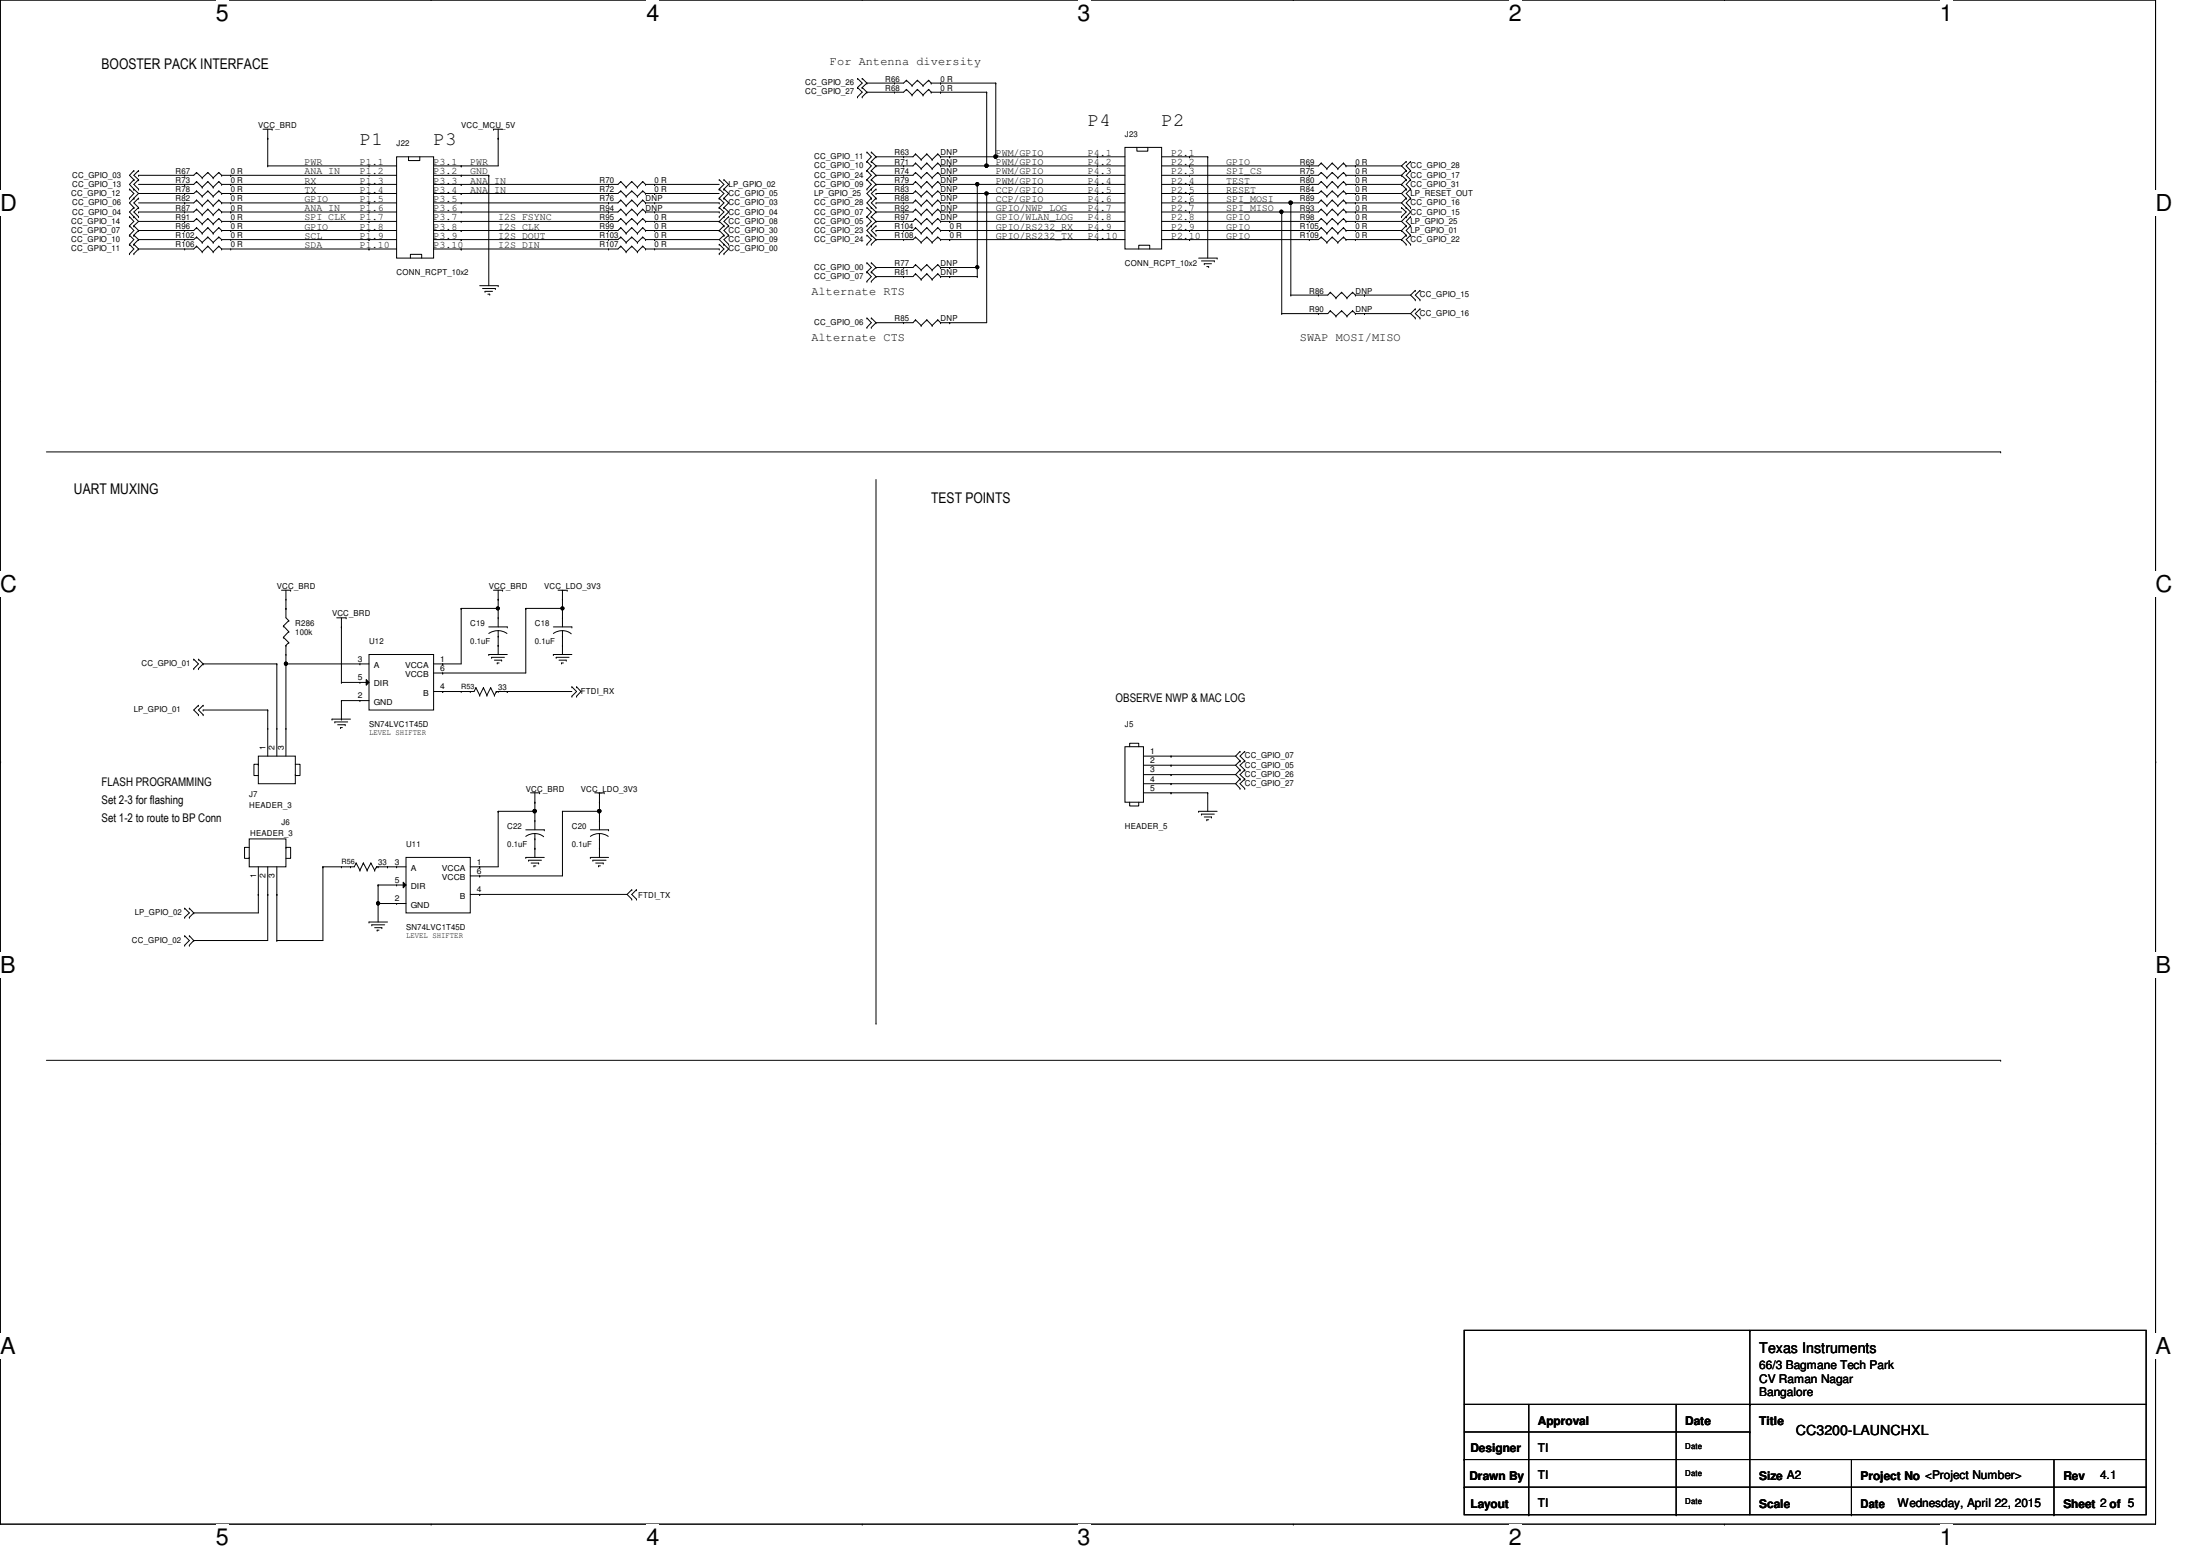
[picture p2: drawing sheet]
<svg xmlns="http://www.w3.org/2000/svg" width="297mm" height="210mm" viewBox="0 0 297 210" stroke-linecap="round" stroke-linejoin="round" font-family="sans-serif">
<path d="M0 0h291v205.7h-291z" fill="none" stroke="#000" stroke-width=".14"/>
<g fill="#fff">
<path d="M29.1 0h1.8v3.5h-1.8z"/>
<path d="M29.1 205.7h1.8v3.5h-1.8z"/>
</g>
<path d="M58.2 0h.1M58.2 205.7h.1" fill="none" stroke="#000" stroke-width=".14"/>
<g fill="#fff">
<path d="M87.3 0h1.7v3.5h-1.7z"/>
<path d="M87.3 205.7h1.7v3.5h-1.7z"/>
</g>
<path d="M116.4 0h.1M116.4 205.7h.1" fill="none" stroke="#000" stroke-width=".14"/>
<g fill="#fff">
<path d="M145.5 0h1.7v3.5h-1.7z"/>
<path d="M145.5 205.7h1.7v3.5h-1.7z"/>
</g>
<path d="M174.6 0h.1M174.6 205.7h.1" fill="none" stroke="#000" stroke-width=".14"/>
<g fill="#fff">
<path d="M203.7 0h1.7v3.5h-1.7z"/>
<path d="M203.7 205.7h1.7v3.5h-1.7z"/>
</g>
<path d="M232.8 0h.1M232.8 205.7h.1" fill="none" stroke="#000" stroke-width=".14"/>
<g fill="#fff">
<path d="M261.9 0h1.7v3.5h-1.7z"/>
<path d="M261.9 205.7h1.7v3.5h-1.7z"/>
<path d="M0 25.7h2.3v3.5h-2.3z"/>
<path d="M291 25.7h2.3v3.5h-2.3z"/>
<path d="M0 77.1h2.3v3.5h-2.3z"/>
<path d="M291 77.1h2.3v3.5h-2.3z"/>
</g>
<path d="M0 51.4h.1M291 51.4h.1" fill="none" stroke="#000" stroke-width=".14"/>
<g fill="#fff">
<path d="M0 128.6h2.1v3.4h-2.1z"/>
<path d="M291 128.6h2.1v3.4h-2.1z"/>
</g>
<path d="M0 102.9h.1M291 102.9h.1" fill="none" stroke="#000" stroke-width=".14"/>
<g fill="#fff">
<path d="M0 180h2.1v3.5h-2.1z"/>
<path d="M291 180h2.1v3.5h-2.1z"/>
</g>
<g fill="none" stroke="#000" stroke-width=".14">
<path d="M35.5 17.4h1.2M36.1 18.7h.1M36.1 17.4v5M36.7 17.4h.1M66.6 17.4h.1M66.6 17.4h1.3M67.3 18.7h.1M67.3 17.4v5h-8.8M115.8 10.6h.1M115.8 11.8h.1M115.8 13.1h.1M115.8 11.8l.6 .6-.6 .7"/>
<path d="M115.8 10.6l.6 .6-.6 .6M116.4 11.8h.1M116.4 10.6h.1M116.4 13.1h.1M116.4 10.6l.6 .6M116.4 11.8l.6 .6M117 12.4h.1M117 11.2h.1M117 11.2l-.6 .6M117 12.4l-.6 .7M120.8 11.2h.1M120.8 12.4h.1"/>
<path d="M122.4 10.8h.1M122.4 12.1h.1M122.4 12.1l-.4 .3h-5M122.4 10.8l-.4 .4h-5M122.4 10.8l.7 .8M122.4 12.1l.7 .7M123.1 11.6h.1M123.1 12.8h.1M123.9 10.8h.1M123.9 12.1h.1M123.9 10.8l-.8 .8M123.9 10.8l.7 .8"/>
<path d="M123.9 12.1l-.8 .7M123.9 12.1l.7 .7M124.6 11.6h.1M124.6 12.8h.1M125.4 10.8h.1M125.4 12.1h.1M125.4 10.8l-.8 .8M125.4 10.8l.3 .4M125.4 12.1l-.8 .7M125.4 12.1l.3 .3M125.7 11.2h.1M125.7 12.4h.1"/>
<path d="M125.7 12.4h7.5M125.7 11.2h8.7M127 12.4h.1M127 11.2h.1M133.2 12.4h.1M133.2 12.4v10M134.4 11.2h.1M134.4 11.2v10M151.9 19.9h4.9v13.7h-4.9zM153.5 19.9v.5h1.5v-.5M17.5 25.5h.1M17.5 26.8h.1"/>
<path d="M17.5 29.3h.1M17.5 30.5h.1M17.5 31.7h.1M17.5 33h.1M17.5 34.2h.1M17.5 25.5l.6 .6-.6 .7M17.5 29.3l.6 .6-.6 .6M17.5 31.7l.6 .6-.6 .7M17.5 33l.6 .6-.6 .6M17.5 30.5l.6 .6-.6 .6M18.1 23h.1M18.1 24.3h.1"/>
<path d="M18.1 25.5h.1M18.1 26.8h.1M18.1 28h.1M18.1 29.3h.1M18.1 30.5h.1M18.1 33h.1M18.1 31.7h.1M18.1 34.2h.1M18.1 23l-.6 .7 .6 .6M18.1 24.3l-.6 .6 .6 .6M18.1 25.5l.6 .6M18.1 28l-.6 .6 .6 .7"/>
<path d="M18.1 29.3l.6 .6M18.1 31.7l.6 .6M18.1 33l.6 .6M18.1 30.5l.6 .6M18.1 26.8l-.6 .6 .6 .6M18.7 23.7h.1M18.7 28.6h.1M18.7 32.3h.1M18.7 33.6h.1M18.7 31.1h.1M18.7 23h.1M18.7 24.3h.1"/>
<path d="M18.7 25.5h.1M18.7 28h.1M18.7 29.3h.1M18.7 26.8h.1M18.7 23l-.6 .7 .6 .6M18.7 24.3l-.6 .6 .6 .6M18.7 26.1l-.6 .7M18.7 28l-.6 .6 .6 .7M18.7 29.9l-.6 .6M18.7 32.3l-.6 .7M18.7 33.6l-.6 .6M18.7 31.1l-.6 .6"/>
<path d="M18.7 26.8l-.6 .6 .6 .6M24.9 24.9h.1M24.9 26.1h.1M24.9 27.4h.1M24.9 29.9h.1M24.9 23.7h.1M24.9 33.6h.1M24.9 31.1h.1M24.9 28.6h.1M24.9 32.3h.1M26.5 23.3h.1M26.5 25.8h.1"/>
<path d="M26.5 33.2h.1M26.5 30.7h.1M26.5 27h.1M26.5 29.5h.1M26.5 28.2h.1M26.5 24.5h.1M26.5 32h.1M26.5 23.3l-.3 .4h-7.5M26.5 33.2l-.3 .4h-7.5M26.5 24.5l-.3 .4h-7.5M26.5 25.8l-.3 .3h-7.5M26.5 30.7l-.3 .4h-7.5"/>
<path d="M26.5 32l-.3 .3h-7.5M26.5 28.2l-.3 .4h-7.5M26.5 29.5l-.3 .4h-7.5M26.5 27l-.3 .4h-7.5M26.5 23.3l.8 .7M26.5 25.8l.8 .7M26.5 33.2l.8 .8M26.5 30.7l.8 .8M26.5 27l.8 .8M26.5 29.5l.8 .7M26.5 28.2l.8 .8M26.5 24.5l.8 .8"/>
<path d="M26.5 32l.8 .7M27.3 24h.1M27.3 26.5h.1M27.3 34h.1M27.3 31.5h.1M27.3 27.8h.1M27.3 30.2h.1M27.3 29h.1M27.3 25.3h.1M27.3 32.7h.1M28.1 23.3h.1M28.1 25.8h.1"/>
<path d="M28.1 33.2h.1M28.1 30.7h.1M28.1 27h.1M28.1 29.5h.1M28.1 28.2h.1M28.1 24.5h.1M28.1 32h.1M28.1 23.3l-.8 .7M28.1 23.3l.7 .7M28.1 25.8l-.8 .7M28.1 25.8l.7 .7M28.1 33.2l-.8 .8"/>
<path d="M28.1 33.2l.7 .8M28.1 30.7l-.8 .8M28.1 30.7l.7 .8M28.1 27l-.8 .8M28.1 27l.7 .8M28.1 29.5l-.8 .7M28.1 29.5l.7 .7M28.1 28.2l-.8 .8M28.1 28.2l.7 .8M28.1 24.5l-.8 .8M28.1 24.5l.7 .8M28.1 32l-.8 .7"/>
<path d="M28.1 32l.7 .7M28.8 24h.1M28.8 26.5h.1M28.8 34h.1M28.8 31.5h.1M28.8 27.8h.1M28.8 30.2h.1M28.8 29h.1M28.8 25.3h.1M28.8 32.7h.1M29.5 23.3h.1M29.5 25.8h.1"/>
<path d="M29.5 33.2h.1M29.5 30.7h.1M29.5 27h.1M29.5 29.5h.1M29.5 28.2h.1M29.5 24.5h.1M29.5 32h.1M29.5 23.3l-.7 .7M29.5 23.3l.4 .4M29.5 25.8l-.7 .7M29.5 25.8l.4 .3M29.5 33.2l-.7 .8"/>
<path d="M29.5 33.2l.4 .4M29.5 30.7l-.7 .8M29.5 30.7l.4 .4M29.5 27l-.7 .8M29.5 27l.4 .4M29.5 29.5l-.7 .7M29.5 29.5l.4 .4M29.5 28.2l-.7 .8M29.5 28.2l.4 .4M29.5 24.5l-.7 .8M29.5 24.5l.4 .4M29.5 32l-.7 .7"/>
<path d="M29.5 32l.4 .3M29.9 23.7h.1M29.9 26.1h.1M29.9 33.6h.1M29.9 31.1h.1M29.9 27.4h.1M29.9 29.9h.1M29.9 28.6h.1M29.9 24.9h.1M29.9 32.3h.1M29.9 23.7h23.6M29.9 33.6h23.6"/>
<path d="M29.9 24.9h23.6M29.9 26.1h23.6M29.9 31.1h23.6M29.9 32.3h23.6M29.9 28.6h23.6M29.9 29.9h23.6M29.9 27.4h23.6M31.2 23.7h.1M31.2 24.9h.1M31.2 26.1h.1M31.2 31.1h.1M31.2 28.6h.1"/>
<path d="M31.2 33.6h.1M31.2 27.4h.1M31.2 29.9h.1M31.2 32.3h.1M36.1 22.4h.1M36.1 22.4h17.4M49.8 33.6h.1M49.8 32.3h.1M49.8 27.4h.1M49.8 29.9h.1M49.8 22.4h.1M49.8 23.7h.1"/>
<path d="M49.8 24.9h.1M49.8 26.1h.1M49.8 28.6h.1M49.8 31.1h.1M53.5 21.2h5v13.6h-5zM55.2 21.2v.5h1.5v-.5M55.4 34.8v-.5h1.5v.5M58.5 23.7h7.5M62.3 23.7h.1M62.3 22.4h.1M62.3 32.3h.1M62.3 24.9h.1"/>
<path d="M62.3 26.1h.1M62.3 33.6h.1M62.3 31.1h.1M62.3 27.4h.1M62.3 28.6h.1M62.3 29.9h.1M64.8 38.6h2.5M65.1 38.9h1.8M65.5 39.3h.1M65.5 39.3h1M65.9 39.7h.2M66 23.7h.1"/>
<path d="M66 23.7v14.9M66.1 39.7h.1M66.9 38.9h.1M67.3 38.6h.1M82.2 27.4h.1M82.2 28.6h.1M82.2 29.9h.1M82.2 33.6h.1M82.2 31.1h.1M82.2 24.9h.1M82.2 32.3h.1M82.2 26.1h.1"/>
<path d="M83.8 33.2h.1M83.8 29.5h.1M83.8 30.7h.1M83.8 27h.1M83.8 24.5h.1M83.8 32h.1M83.8 28.2h.1M83.8 25.8h.1M83.8 33.2l-.4 .4h-24.9M83.8 24.5l-.4 .4h-24.9M83.8 25.8l-.4 .3h-24.9M83.8 30.7l-.4 .4h-24.9"/>
<path d="M83.8 32l-.4 .3h-24.9M83.8 28.2l-.4 .4h-24.9M83.8 29.5l-.4 .4h-24.9M83.8 27l-.4 .4h-24.9M83.8 33.2l.7 .8M83.8 29.5l.7 .7M83.8 30.7l.7 .8M83.8 27l.7 .8M83.8 24.5l.7 .8M83.8 32l.7 .7M83.8 28.2l.7 .8M83.8 25.8l.7 .7"/>
<path d="M84.5 34h.1M84.5 30.2h.1M84.5 31.5h.1M84.5 27.8h.1M84.5 25.3h.1M84.5 32.7h.1M84.5 29h.1M84.5 26.5h.1M85.3 33.2h.1M85.3 29.5h.1M85.3 30.7h.1M85.3 27h.1"/>
<path d="M85.3 24.5h.1M85.3 32h.1M85.3 28.2h.1M85.3 25.8h.1M85.3 33.2l-.8 .8M85.3 33.2l.8 .8M85.3 29.5l-.8 .7M85.3 29.5l.8 .7M85.3 30.7l-.8 .8M85.3 30.7l.8 .8M85.3 27l-.8 .8M85.3 27l.8 .8"/>
<path d="M85.3 24.5l-.8 .8M85.3 24.5l.8 .8M85.3 32l-.8 .7M85.3 32l.8 .7M85.3 28.2l-.8 .8M85.3 28.2l.8 .8M85.3 25.8l-.8 .7M85.3 25.8l.8 .7M86.1 34h.1M86.1 30.2h.1M86.1 31.5h.1M86.1 27.8h.1"/>
<path d="M86.1 25.3h.1M86.1 32.7h.1M86.1 29h.1M86.1 26.5h.1M86.8 33.2h.1M86.8 29.5h.1M86.8 30.7h.1M86.8 27h.1M86.8 24.5h.1M86.8 32h.1M86.8 28.2h.1M86.8 25.8h.1"/>
<path d="M86.8 33.2l-.7 .8M86.8 33.2l.4 .4M86.8 29.5l-.7 .7M86.8 29.5l.4 .4M86.8 30.7l-.7 .8M86.8 30.7l.4 .4M86.8 27l-.7 .8M86.8 27l.4 .4M86.8 24.5l-.7 .8M86.8 24.5l.4 .4M86.8 32l-.7 .7M86.8 32l.4 .3"/>
<path d="M86.8 28.2l-.7 .8M86.8 28.2l.4 .4M86.8 25.8l-.7 .7M86.8 25.8l.4 .3M87.2 33.6h.1M87.2 29.9h.1M87.2 31.1h.1M87.2 27.4h.1M87.2 24.9h.1M87.2 32.3h.1M87.2 28.6h.1M87.2 26.1h.1"/>
<path d="M87.2 33.6h9.9M87.2 24.9h9.9M87.2 26.1h9.9M87.2 31.1h9.9M87.2 32.3h9.9M87.2 28.6h9.9M87.2 29.9h9.9M87.2 27.4h9.9M88.4 32.3h.1M88.4 24.9h.1M88.4 26.1h.1M88.4 33.6h.1"/>
<path d="M88.4 29.9h.1M88.4 31.1h.1M88.4 27.4h.1M88.4 28.6h.1M97.1 33.6h.1M97.1 27.4h.1M97.1 28.6h.1M97.1 31.1h.1M97.1 29.9h.1M97.1 34.2h.1M97.1 33h.1M97.1 25.5h.1"/>
<path d="M97.1 24.3h.1M97.1 26.8h.1M97.1 28h.1M97.1 29.3h.1M97.1 29.9l.6 .6M97.1 31.1l.6 .6M97.1 32.3l1.3 1.3-.7 .6M97.1 33l.6 .6-.6 .6M97.1 24.3l.6 .6-.6 .6M97.1 25.5l.6 .6-.6 .7M97.1 26.8l.6 .6-.6 .6M97.1 28l.6 .6-.6 .7"/>
<path d="M97.7 29.3h.1M97.7 30.5h.1M97.7 31.7h.1M97.7 33h.1M97.7 34.2h.1M97.7 25.5h.1M97.7 24.3h.1M97.7 26.8h.1M97.7 28h.1M97.7 28l.7 .6-1.3 1.3M97.7 30.5l-.6 .6M97.7 31.7l-.6 .6"/>
<path d="M97.7 24.3l.7 .6-.7 .6M97.7 25.5l.7 .6-.7 .7M97.7 26.8l.7 .6-.7 .6M98.4 30.5h.1M98.4 29.3h.1M98.4 31.7h.1M98.4 33h.1M98.4 29.3l-.7 .6 .7 .6M98.4 30.5l-.7 .6 .7 .6M98.4 31.7l-.7 .6 .7 .7M117 31.7h.1M117 33h.1"/>
<path d="M117 29.3h.1M117 30.5h.1M117 23h.1M117 24.3h.1M117 28h.1M117 36.7h.1M117 38h.1M117 25.5h.1M117 21.8h.1M117 20.5h.1M117 35.5h.1M117 31.7l.6 .6-.6 .7"/>
<path d="M117 29.3l.6 .6-.6 .6M117 23l.6 .7-.6 .6M117 28l.6 .6-.6 .7M117 36.7l.6 .6-.6 .7M117 24.3l.6 .6-.6 .6M117 21.8l.6 .6-.6 .6M117 20.5l.6 .7-.6 .6M117 35.5l.6 .6-.6 .6M117.6 33h.1M117.6 31.7h.1M117.6 30.5h.1M117.6 29.3h.1"/>
<path d="M117.6 24.3h.1M117.6 23h.1M117.6 28h.1M117.6 38h.1M117.6 36.7h.1M117.6 25.5h.1M117.6 26.8h.1M117.6 21.8h.1M117.6 20.5h.1M117.6 35.5h.1M117.6 31.7l.7 .6M117.6 29.3l.7 .6"/>
<path d="M117.6 23l.7 .7M117.6 28l.7 .6M117.6 36.7l.7 .6M117.6 30.5l-.6 .6 .6 .6M117.6 26.8l-.6 .6 .6 .6M117.6 24.3l.7 .6M117.6 21.8l.7 .6M117.6 20.5l.7 .7M117.6 35.5l.7 .6M118.3 32.3h.1M118.3 31.1h.1M118.3 29.9h.1"/>
<path d="M118.3 28.6h.1M118.3 26.1h.1M118.3 24.9h.1M118.3 23.7h.1M118.3 22.4h.1M118.3 21.2h.1M118.3 37.3h.1M118.3 27.4h.1M118.3 36.1h.1M118.3 25.5h.1M118.3 26.8h.1M118.3 30.5h.1"/>
<path d="M118.3 31.7h.1M118.3 28h.1M118.3 32.3l-.7 .7M118.3 29.9l-.7 .6M118.3 23.7l-.7 .6M118.3 28.6l-.7 .7M118.3 37.3l-.7 .7M118.3 24.9l-1.3 1.2 .6 .7M118.3 25.5l-.7 .6 .7 .7M118.3 30.5l-.7 .6 .7 .6M118.3 26.8l-.7 .6 .7 .6M118.3 22.4l-.7 .6"/>
<path d="M118.3 21.2l-.7 .6M118.3 36.1l-.7 .6M122 28.6h.1M122 21.2h.1M122 36.1h.1M122 23.7h.1M122 29.9h.1M122 24.9h.1M122 22.4h.1M122 37.3h.1M122 27.4h.1M122 31.1h.1"/>
<path d="M122 26.1h.1M122 32.3h.1M123.6 28.2h.1M123.6 20.8h.1M123.6 35.7h.1M123.6 23.3h.1M123.6 29.5h.1M123.6 24.5h.1M123.6 22h.1M123.6 37h.1M123.6 27h.1M123.6 30.7h.1"/>
<path d="M123.6 25.8h.1M123.6 32h.1M123.6 20.8l-.3 .4h-5M123.6 23.3l-.3 .4h-5M123.6 24.5l-.3 .4h-5M123.6 25.8l-.3 .3h-5M123.6 30.7l-.3 .4h-5M123.6 32l-.3 .3h-5M123.6 28.2l-.3 .4h-5M123.6 22l-.3 .4h-5M123.6 29.5l-.3 .4h-5M123.6 27l-.3 .4h-5"/>
<path d="M123.6 37l-.3 .3h-5M123.6 35.7l-.3 .4h-5M123.6 28.2l.8 .8M123.6 20.8l.8 .7M123.6 35.7l.8 .7M123.6 23.3l.8 .7M123.6 29.5l.8 .7M123.6 24.5l.8 .8M123.6 22l.8 .8M123.6 37l.8 .7M123.6 27l.8 .8M123.6 30.7l.8 .8"/>
<path d="M123.6 25.8l.8 .7M123.6 32l.8 .7M124.4 29h.1M124.4 21.5h.1M124.4 36.4h.1M124.4 24h.1M124.4 30.2h.1M124.4 25.3h.1M124.4 22.8h.1M124.4 37.7h.1M124.4 27.8h.1M124.4 31.5h.1"/>
<path d="M124.4 26.5h.1M124.4 32.7h.1M125.1 28.2h.1M125.1 20.8h.1M125.1 35.7h.1M125.1 23.3h.1M125.1 29.5h.1M125.1 24.5h.1M125.1 22h.1M125.1 37h.1M125.1 27h.1M125.1 30.7h.1"/>
<path d="M125.1 25.8h.1M125.1 32h.1M125.1 28.2l-.7 .8M125.1 28.2l.8 .8M125.1 20.8l-.7 .7M125.1 20.8l.8 .7M125.1 35.7l-.7 .7M125.1 35.7l.8 .7M125.1 23.3l-.7 .7M125.1 23.3l.8 .7M125.1 29.5l-.7 .7M125.1 29.5l.8 .7"/>
<path d="M125.1 24.5l-.7 .8M125.1 24.5l.8 .8M125.1 22l-.7 .8M125.1 22l.8 .8M125.1 37l-.7 .7M125.1 37l.8 .7M125.1 27l-.7 .8M125.1 27l.8 .8M125.1 30.7l-.7 .8M125.1 30.7l.8 .8M125.1 25.8l-.7 .7M125.1 25.8l.8 .7"/>
<path d="M125.1 32l-.7 .7M125.1 32l.8 .7M125.9 29h.1M125.9 21.5h.1M125.9 36.4h.1M125.9 24h.1M125.9 30.2h.1M125.9 25.3h.1M125.9 22.8h.1M125.9 37.7h.1M125.9 27.8h.1M125.9 31.5h.1"/>
<path d="M125.9 26.5h.1M125.9 32.7h.1M126.6 28.2h.1M126.6 20.8h.1M126.6 35.7h.1M126.6 23.3h.1M126.6 29.5h.1M126.6 24.5h.1M126.6 22h.1M126.6 37h.1M126.6 27h.1M126.6 30.7h.1"/>
<path d="M126.6 25.8h.1M126.6 32h.1M126.6 20.8l.4 .4M126.6 22l.4 .4M126.6 29.5l.4 .4M126.6 28.2l-.7 .8M126.6 28.2l.4 .4M126.6 20.8l-.7 .7M126.6 35.7l-.7 .7M126.6 35.7l.4 .4M126.6 23.3l-.7 .7M126.6 23.3l.4 .4"/>
<path d="M126.6 29.5l-.7 .7M126.6 24.5l-.7 .8M126.6 24.5l.4 .4M126.6 22l-.7 .8M126.6 37l-.7 .7M126.6 37l.4 .3M126.6 27l-.7 .8M126.6 27l.4 .4M126.6 30.7l-.7 .8M126.6 30.7l.4 .4M126.6 25.8l-.7 .7M126.6 25.8l.4 .3"/>
<path d="M126.6 32l-.7 .7M126.6 32l.4 .3M127 28.6h.1M127 21.2h.1M127 36.1h.1M127 23.7h.1M127 29.9h.1M127 24.9h.1M127 22.4h.1M127 37.3h.1M127 27.4h.1M127 31.1h.1"/>
<path d="M127 26.1h.1M127 32.3h.1M127 21.2h24.9M127 23.7h24.9M127 24.9h24.9M127 26.1h24.9M127 31.1h24.9M127 32.3h24.9M127 28.6h24.9M127 22.4h24.9M127 29.9h24.9M127 27.4h24.9"/>
<path d="M127 37.3h4.9M127 36.1h4.9M128.2 22.4h.1M128.2 23.7h.1M128.2 26.1h.1M128.2 27.4h.1M128.2 28.6h.1M128.2 29.9h.1M128.2 31.1h.1M128.2 32.3h.1M128.2 21.2h.1M128.2 37.3h.1"/>
<path d="M128.2 36.1h.1M128.2 24.9h.1M131.8 35.9h.3l.1 .2-.1 .1-.2 .1-.1-.1zM131.8 24.7h.3l.1 .1-.1 .2-.2 .1-.1-.1zM131.9 24.9h.1M131.9 36.1h.1M131.9 37.3h.1M131.9 24.9v12.4M133 22.2h.4v.2v.1l-.2 .1-.2-.1zM133 26h.4v.1v.2h-.2h-.2zM133.2 22.4h.1M133.2 26.1h.1"/>
<path d="M133.2 26.1v17.5h-6.2M134.3 21h.3l.1 .1-.1 .2-.2 .1-.1-.1zM134.4 21.2h.1M148.2 24.9h.1M148.2 21.2h.1M148.2 22.4h.1M148.2 23.7h.1M148.2 26.1h.1M148.2 27.4h.1M148.2 28.6h.1M148.2 29.9h.1M148.2 31.1h.1"/>
<path d="M148.2 32.3h.1M153.8 33.6v-.5h1.4v.5M156.8 21.2h6.3M160.6 21.2h.1M160.6 29.9h.1M160.6 28.6h.1M160.6 22.4h.1M160.6 26.1h.1M160.6 27.4h.1M160.6 32.3h.1M160.6 24.9h.1M160.6 31.1h.1"/>
<path d="M160.6 23.7h.1M161.8 34.8h2.5M162.2 35.2h1.8M162.6 35.6h.1M162.6 35.6h1M162.9 36h.3M163.1 21.2h.1M163.1 21.2v13.6M163.2 36h.1M164 35.2h.1M164.3 34.8h.1M172.9 28.4h.3v.2v.1l-.2 .1-.1-.1z"/>
<path d="M173.1 28.6h.1M173.1 28.6v13.7M174.1 27.2h.3l.1 .1-.1 .2-.2 .1-.1-.1zM174.3 27.4h.1M174.3 39.8h.1M174.3 27.4v12.4M176.8 23.7h.1M176.8 32.3h.1M176.8 26.1h.1M176.8 29.9h.1M176.8 27.4h.1M176.8 28.6h.1"/>
<path d="M176.8 24.9h.1M176.8 31.1h.1M176.8 22.4h.1M178 39.8h.1M178.4 32h.1M178.4 25.8h.1M178.4 29.5h.1M178.4 27h.1M178.4 28.2h.1M178.4 24.5h.1M178.4 23.3h.1M178.4 30.7h.1"/>
<path d="M178.4 22h.1M178.4 23.3l-.4 .4h-21.2M178.4 24.5l-.4 .4h-21.2M178.4 25.8l-.4 .3h-21.2M178.4 30.7l-.4 .4h-21.2M178.4 32l-.4 .3h-21.2M178.4 28.2l-.4 .4h-21.2M178.4 22l-.4 .4h-21.2M178.4 29.5l-.4 .4h-21.2M178.4 27l-.4 .4h-21.2M178.4 32l.8 .7M178.4 25.8l.8 .7"/>
<path d="M178.4 29.5l.8 .7M178.4 27l.8 .8M178.4 28.2l.8 .8M178.4 24.5l.8 .8M178.4 23.3l.8 .7M178.4 30.7l.8 .8M178.4 22l.8 .8M179.2 32.7h.1M179.2 26.5h.1M179.2 30.2h.1M179.2 27.8h.1M179.2 29h.1"/>
<path d="M179.2 25.3h.1M179.2 24h.1M179.2 31.5h.1M179.2 22.8h.1M179.6 39.5h.1M179.6 39.5l-.3 .3h-5M179.6 39.5l.8 .7M179.9 32h.1M179.9 25.8h.1M179.9 29.5h.1M179.9 27h.1M179.9 28.2h.1"/>
<path d="M179.9 24.5h.1M179.9 23.3h.1M179.9 30.7h.1M179.9 22h.1M179.9 32l-.7 .7M179.9 32l.7 .7M179.9 25.8l-.7 .7M179.9 25.8l.7 .7M179.9 29.5l-.7 .7M179.9 29.5l.7 .7M179.9 27l-.7 .8M179.9 27l.7 .8"/>
<path d="M179.9 28.2l-.7 .8M179.9 28.2l.7 .8M179.9 24.5l-.7 .8M179.9 24.5l.7 .8M179.9 23.3l-.7 .7M179.9 23.3l.7 .7M179.9 30.7l-.7 .8M179.9 30.7l.7 .8M179.9 22l-.7 .8M179.9 22l.7 .8M180.6 32.7h.1M180.6 26.5h.1"/>
<path d="M180.6 30.2h.1M180.6 27.8h.1M180.6 29h.1M180.6 25.3h.1M180.6 24h.1M180.6 31.5h.1M180.6 22.8h.1M181.1 39.5h.1M181.1 39.5l-.7 .7M181.1 39.5l.8 .7M181.4 32h.1M181.4 25.8h.1"/>
<path d="M181.4 29.5h.1M181.4 27h.1M181.4 28.2h.1M181.4 24.5h.1M181.4 23.3h.1M181.4 30.7h.1M181.4 22h.1M181.4 32l-.8 .7M181.4 32l.3 .3M181.4 25.8l-.8 .7M181.4 25.8l.3 .3M181.4 29.5l-.8 .7"/>
<path d="M181.4 29.5l.3 .4M181.4 27l-.8 .8M181.4 27l.3 .4M181.4 28.2l-.8 .8M181.4 28.2l.3 .4M181.4 24.5l-.8 .8M181.4 24.5l.3 .4M181.4 23.3l-.8 .7M181.4 23.3l.3 .4M181.4 30.7l-.8 .8M181.4 30.7l.3 .4M181.4 22l-.8 .8"/>
<path d="M181.4 22l.3 .4M181.7 32.3h.1M181.7 26.1h.1M181.7 29.9h.1M181.7 27.4h.1M181.7 28.6h.1M181.7 24.9h.1M181.7 23.7h.1M181.7 31.1h.1M181.7 22.4h.1M181.7 23.7h7.5M181.7 24.9h7.5"/>
<path d="M181.7 26.1h7.5M181.7 31.1h7.5M181.7 32.3h7.5M181.7 28.6h7.5M181.7 22.4h7.5M181.7 29.9h7.5M181.7 27.4h7.5M182.6 39.5h.1M182.6 39.5l-.7 .7M182.6 39.5l.4 .3M183 29.9h.1M183 28.6h.1"/>
<path d="M183 27.4h.1M183 26.1h.1M183 22.4h.1M183 32.3h.1M183 24.9h.1M183 23.7h.1M183 39.8h.1M183 31.1h.1M183 39.8h7.5M184.2 39.8h.1M189.2 32.3h.1M189.2 24.9h.1"/>
<path d="M189.2 23.7h.1M189.2 31.1h.1M189.2 29.3h.1M189.2 28h.1M189.2 26.1l.7 .7M189.2 27.4l1.3 1.2-.6 .7M189.2 28l.7 .6-.7 .7M189.2 23.7l.7 .6M189.2 22.4l.7 .6M189.2 32.3l.7 .7M189.2 29.9l.7 .6M189.2 31.1l.7 .6"/>
<path d="M189.2 24.9l.7 .6M189.9 25.5h.1M189.9 26.8h.1M189.9 28h.1M189.9 29.3h.1M189.9 23h.1M189.9 24.3h.1M189.9 21.8h.1M189.9 31.7h.1M189.9 33h.1M189.9 30.5h.1M189.9 25.5l-.7 .6"/>
<path d="M189.9 26.8l-.7 .6M189.9 23l-.7 .7M189.9 21.8l-.7 .6M189.9 31.7l-.7 .6M189.9 29.3l-.7 .6M189.9 30.5l-.7 .6M189.9 24.3l-.7 .6M190.5 26.8h.1M190.5 25.5h.1M190.5 28h.1M190.5 24.3h.1M190.5 23h.1"/>
<path d="M190.5 21.8h.1M190.5 33h.1M190.5 31.7h.1M190.5 30.5h.1M190.5 29.3h.1M190.5 25.5l-.6 .6 .6 .7M190.5 26.8l-.6 .6 .6 .6M190.5 23l-.6 .7 .6 .6M190.5 21.8l-.6 .6 .6 .6M190.5 31.7l-.6 .6 .6 .7M190.5 29.3l-.6 .6 .6 .6M190.5 30.5l-.6 .6 .6 .6"/>
<path d="M190.5 24.3l-.6 .6 .6 .6M190.5 39.8l.6 .7M191.1 39.2h.1M191.1 39.2l-.6 .6M191.7 39.2h.1M191.7 39.2l-.6 .6 .6 .7M117 42.9h.1M117 44.2h.1M117 42.9l.6 .7-.6 .6M117.6 44.2h.1M117.6 42.9h.1M117.6 42.9l.7 .7"/>
<path d="M118.3 43.6h.1M118.3 43.6l-.7 .6M122 43.6h.1M123.6 43.2h.1M123.6 43.2l-.3 .4h-5M123.6 43.2l.8 .7M124.4 43.9h.1M125.1 43.2h.1M125.1 43.2l-.7 .7M125.1 43.2l.8 .7M125.9 43.9h.1M126.6 43.2h.1"/>
<path d="M126.6 43.2l-.7 .7M126.6 43.2l.4 .4M127 43.6h.1M128.2 43.6h.1M173.1 42.3h.1M178 42.3h.1M179.6 42h.1M179.6 42l-.3 .3h-6.2M179.6 42l.8 .7M180.4 40.2h.1M180.4 42.7h.1M181.1 42h.1"/>
<path d="M181.1 42l-.7 .7M181.1 42l.8 .7M181.9 40.2h.1M181.9 42.7h.1M182.6 42h.1M182.6 42l-.7 .7M182.6 42l.4 .3M183 42.3h.1M183 42.3h7.5M184.2 42.3h.1M190.5 42.3l.6 .6M191.1 40.5h.1"/>
<path d="M191.1 41.7h.1M191.1 42.9h.1M191.1 41.7l-.6 .6M191.7 40.5h.1M191.7 42.9h.1M191.7 41.7h.1M191.7 41.7l-.6 .6 .6 .6M6.3 61h263.8M38 79.7h1.2M38.6 79.7v3.7l.4 .4M39.2 79.7h.1M66.6 79.7h1.3"/>
<path d="M67.3 79.7v4.9M67.9 79.7h.1M75.3 79.7h1.3M75.9 79.7v4.9M76.6 79.7h.1M118.3 64.7v73.4M270.1 61h.1M26.2 89h.1M26.2 90.3h.1M26.2 89l.6 .6-.6 .7M26.8 95.2h.1M26.8 96.5h.1"/>
<path d="M26.8 90.3h.1M26.8 89h.1M26.8 95.2l-.6 .6 .6 .7M26.8 89l.6 .6M27.4 95.8h.1M27.4 89.6h.1M27.4 95.2h.1M27.4 96.5h.1M27.4 95.8h8.7M27.4 89.6h10M27.4 95.2l-.6 .6 .6 .7M27.4 89.6l-.6 .7"/>
<path d="M36.1 95.8h.1M36.1 98.3h.1M36.1 95.8v6.3M37.4 89.6h.1M37.4 98.3h.1M37.4 89.6v12.5M38.3 84.5h.1M38.3 86h.1M38.3 84.5l.7 .8M38.3 86l.7 .7M38.5 89.4h.2l.1 .2-.1 .2h-.1h-.1zM38.6 89.6h.1"/>
<path d="M38.6 82.1h.1M38.6 80.9h.1M38.6 98.3h.1M38.6 87.1h.1M38.6 88.3h.1M38.6 89.6h11.2M38.6 87.1v15M39 83.8h.1M39 85.3h.1M39 86.7h.1M39 83.8l-.7 .7M39 85.3l-.7 .7"/>
<path d="M39 86.7l-.4 .4M44.8 97.1h.1M44.8 97.1h2.5M45.2 97.5h.1M45.2 97.5h1.7M45.5 83.4h1.2M45.6 97.8h1M46 98.2h.1M46 98.2h.2M46.1 97.1h.1M46.1 94.6h.1M46.1 92.1h.1"/>
<path d="M46.1 84.6h.1M46.1 83.4v8.7M46.1 94.6v2.5M46.1 94.6h3.7M46.1 92.1h3.7M46.6 97.8h.1M46.7 83.4h.1M48.6 94.6h.1M48.6 89.6h.1M48.6 92.1h.1M49.4 91.7l.4 .4-.4 .4zM49.8 88.3h8.7v7.5h-8.7z"/>
<path d="M59.8 89.6h.1M59.8 90.8h.1M59.8 93.3h.1M62.3 82.1h.1M62.3 93.3h.1M62.3 82.1h5M62.3 82.1v7.5h-3.8M63.5 93.3h.1M64.3 92.8h.1M64.3 92.8l-.3 .5h-5.5M64.3 92.8l.5 1.1M64.8 93.9h.1"/>
<path d="M65.3 92.8h.1M65.3 92.8l.4 1.1M65.3 92.8l-.5 1.1M65.7 93.9h.1M66 88.3h.1M66 88.3h2.5M66 84.6h2.5M66.2 92.8h.1M66.2 92.8l-.5 1.1M66.2 92.8l.6 1.1M66.4 88.7h.1M66.4 88.7h1.7"/>
<path d="M66.8 93.9h.1M66.8 89.1h.9M67 93.3h.1M67 93.3h10.2M67 93.3l-.2 .6M67.1 82h.3v.1v.2h-.2h-.1zM67.1 89.5h.1M67.1 89.5h.3M67.3 80.9h.1M67.3 82.1h.1M67.3 87.1h.1M67.3 93.3h.1"/>
<path d="M67.3 85.9h.1M67.3 85.1l.6 .1 .5 .3M67.3 85.1l-.7 .1-.6 .3M67.3 83.4h.1M67.3 85.1v3.2M67.7 89.1h.1M68.5 93.3h.1M68.5 84.6h.1M71 82.1h.1M71 82.1h4.9M71 82.1v8.7h-12.5M74.7 88.3h.1"/>
<path d="M74.7 88.3h2.5M74.7 84.6h2.5M75.1 88.7h.1M75.1 88.7h1.7M75.5 89.1h1M75.8 82h.3l.1 .1-.1 .2h-.2h-.1zM75.8 89.5h.1M75.8 89.5h.3M75.9 87.1h.1M75.9 80.9h.1M75.9 82.1h.1M75.9 85.9h.1"/>
<path d="M75.9 85.1a1.77 1.77 0 0 1 1.2 .5M75.9 85.1l-.6 .1-.6 .3M75.9 83.4h.1M75.9 85.1v3.2M76.5 89.1h.1M77.2 94h.1M77.2 92.7h.1M77.2 84.6h.1M77.2 92.7l.6 .6-.6 .7M77.8 94h.1M77.8 92.7h.1M77.8 92.7l.6 .6-.6 .7"/>
<path d="M33.7 113.2h4.9v3.8h-4.9zM33.7 114.4h-.7v1.5h.7v-.2M34.9 102.1h5v3.7h-5zM34.9 103.3v-.1h-.6v1.5h.6M34.9 117v6.2h-8.7M36.1 117v10h-9.9M37.4 117v10M38.6 114.5v-.1h.6v1.5h-.6M39.9 103.2h.6v1.5h-.6v-.1M43.6 117h.1M43.6 117v10h-6.2M46.1 117h.1"/>
<path d="M47.3 117h.1M48.1 116.5h.1M48.1 116.5l-.3 .5h-4.2M48.1 116.5l.5 1M48.6 117.5h.1M49.1 116.5h.1M49.1 116.5l.5 1M49.1 116.5l-.5 1M49.6 117.5h.1M50.1 116.5h.1M50.1 116.5l-.5 1M50.1 116.5l.5 1"/>
<path d="M50.6 117.5h.1M50.8 117h.1M50.8 117h4M50.8 117l-.2 .5M51.1 119.5h.1M51.1 117h.1M51.1 119.5v5M51.1 119.5h3.7M52.3 117h.1M53.5 117h.1M53.5 119.5h.1M54.4 119.1l.4 .4-.4 .3z"/>
<path d="M54.8 115.7h8.7v7.5h-8.7zM64.8 117h.1M64.8 118.2h.1M67.3 109.5h.1M67.3 109.5v7.5h-3.8M67.3 109.5h4.9M71 115.7h.1M71 115.7h2.5M71 112h2.5M71.4 116.1h.1M71.4 116.1h1.7M71.6 107h1.3"/>
<path d="M71.7 116.5h1M72 109.3h.3l.1 .2-.1 .1-.1 .1-.2-.1zM72.1 116.9h.1M72.1 116.9h.2M72.2 108.3h.1M72.2 109.5h.1M72.2 114.5h.1M72.2 113.2h.1M72.2 112.5a1.77 1.77 0 0 1 1.2 .4M72.2 112.5l-.6 .1-.6 .3M72.2 110.8h.1M72.2 107v5"/>
<path d="M72.2 112.5v3.2M72.7 116.5h.1M72.9 107h.1M73.5 112h.1M75.9 109.5h.1M75.9 109.5v8.7h-12.4M75.9 109.5h5M79.7 115.7h.1M79.7 115.7h2.5M79.7 112h2.5M80 116.1h.1M80 116.1h1.8"/>
<path d="M80.3 107h1.3M80.4 116.5h1M80.7 109.3h.4v.2v.1l-.2 .1-.2-.1zM80.8 116.9h.1M80.8 116.9h.3M80.9 114.5h.1M80.9 108.3h.1M80.9 109.5h.1M80.9 113.2h.1M80.9 112.5l.7 .1 .5 .3M80.9 112.5l-.6 .1-.6 .3M80.9 110.8h.1"/>
<path d="M80.9 107v5M80.9 112.5v3.2M81.4 116.5h.1M81.6 107h.1M82.2 112h.1M151.9 100.8h2.5v7.5h-2.5zM152.5 100.8v-.5h1.3v.5M152.5 108.3v.5h1.3v-.5M154.4 102.1h12.4M154.4 103.3h12.4M154.4 104.6h12.4M154.4 105.8h12.4"/>
<path d="M154.4 107h8.7M158.1 102.1h.1M158.1 103.3h.1M158.1 104.6h.1M158.1 105.8h.1M158.1 107h.1M161.8 109.5h.1M161.8 109.5h2.5M162.2 109.9h.1M162.2 109.9h1.8M162.6 110.3h1M162.9 110.7h.1"/>
<path d="M162.9 110.7h.3M163.1 107h.1M163.1 107v2.5M163.6 110.3h.1M166.8 102.1l.6 .6M166.8 103.3l.6 .6M166.8 104.6l.6 .6M166.8 105.8l.6 .6M167.4 101.4h.1M167.4 102.7h.1M167.4 103.9h.1M167.4 105.2h.1"/>
<path d="M167.4 106.4h.1M167.4 101.4l-.6 .7M167.4 102.7l-.6 .6M167.4 103.9l-.6 .7M167.4 105.2l-.6 .6M168.1 102.7h.1M168.1 101.4h.1M168.1 103.9h.1M168.1 105.2h.1M168.1 106.4h.1M168.1 101.4l-.7 .7 .7 .6M168.1 102.7l-.7 .6 .7 .6"/>
<path d="M168.1 103.9l-.7 .7 .7 .6M168.1 105.2l-.7 .6 .7 .6M24.9 126.3h.1M24.9 127.6h.1M24.9 122.6h.1M24.9 123.8h.1M24.9 126.3l.7 .7-.7 .6M24.9 122.6l.7 .6-.7 .6M25.6 127.6h.1M25.6 126.3h.1M25.6 123.8h.1M25.6 122.6h.1"/>
<path d="M25.6 126.3l.6 .7M25.6 122.6l.6 .6M26.2 123.2h.1M26.2 127h.1M26.2 127l-.6 .6M26.2 123.2l-.6 .6M34.9 120.7h.1M36.1 120.7h.1M37.4 120.7h.1M37.4 127h.1M49.8 124.5h.1M49.8 124.5h2.5"/>
<path d="M50.2 124.8h.1M50.2 124.8h1.7M50.6 125.2h1M50.9 121.8h.3l.1 .1-.1 .2-.1 .1-.2-.1zM50.9 125.6h.1M50.9 125.6h.3M51.1 122h.1M51.1 122h3.7M51.6 125.2h.1M53.5 122h.1M63.5 120.7h21.2M64.8 120.7h.1"/>
<path d="M84.7 120.7l.6 .7M85.3 120.1h.1M85.3 121.4h.1M85.3 120.1l-.6 .6M85.9 121.4h.1M85.9 120.1h.1M85.9 120.1l-.6 .6 .6 .7M118.3 138.1h.1M0 154.3h.1M6.3 143.1h263.8M270.1 143.1h.1M291 154.3h.1"/>
<path d="M197.7 179.6h92.1v24.9h-92.1zM236.3 179.6h.1M236.3 179.6v24.9M197.7 197h.1M197.7 197h92.1M197.7 189.6h92.1M197.7 193.3h38.6M206.4 189.6v14.9M226.3 189.6v14.9M236.3 189.6h.1M236.3 193.3h.1M250 197v7.5"/>
<path d="M277.3 197v3.6M197.7 200.7h.1M197.7 200.7h92.1M206.4 204.5h.1M226.3 204.5h.1M250 204.5h.1M277.3 204.5h.1M277.3 200.6h.1M277.3 200.7v3.8"/>
</g>
<g fill="#000">
<path d="M49.4 91.7l.4 .4-.4 .4zM54.4 119.1l.4 .4-.4 .3z"/>
<path d="M131.8 35.9h.3l.1 .2-.1 .1-.2 .1-.1-.1z" fill-rule="evenodd"/>
<path d="M131.8 24.7h.3l.1 .1-.1 .2-.2 .1-.1-.1z" fill-rule="evenodd"/>
<path d="M131.8 35.9h.3l.1 .2-.1 .1-.2 .1-.1-.1z" fill-rule="evenodd"/>
<path d="M131.8 24.7h.3l.1 .1-.1 .2-.2 .1-.1-.1z" fill-rule="evenodd"/>
<path d="M133 22.2h.4v.2v.1l-.2 .1-.2-.1z" fill-rule="evenodd"/>
<path d="M133 26h.4v.1v.2h-.2h-.2z" fill-rule="evenodd"/>
<path d="M133 22.2h.4v.2v.1l-.2 .1-.2-.1z" fill-rule="evenodd"/>
<path d="M133 26h.4v.1v.2h-.2h-.2z" fill-rule="evenodd"/>
<path d="M134.3 21h.3l.1 .1-.1 .2-.2 .1-.1-.1z" fill-rule="evenodd"/>
<path d="M134.3 21h.3l.1 .1-.1 .2-.2 .1-.1-.1z" fill-rule="evenodd"/>
<path d="M172.9 28.4h.3v.2v.1l-.2 .1-.1-.1z" fill-rule="evenodd"/>
<path d="M172.9 28.4h.3v.2v.1l-.2 .1-.1-.1z" fill-rule="evenodd"/>
<path d="M174.1 27.2h.3l.1 .1-.1 .2-.2 .1-.1-.1z" fill-rule="evenodd"/>
<path d="M174.1 27.2h.3l.1 .1-.1 .2-.2 .1-.1-.1z" fill-rule="evenodd"/>
<path d="M38.5 89.4h.2l.1 .2-.1 .2h-.1h-.1z" fill-rule="evenodd"/>
<path d="M38.5 89.4h.2l.1 .2-.1 .2h-.1h-.1z" fill-rule="evenodd"/>
<path d="M67.1 82h.3v.1v.2h-.2h-.1z" fill-rule="evenodd"/>
<path d="M67.1 82h.3v.1v.2h-.2h-.1z" fill-rule="evenodd"/>
<path d="M75.8 82h.3l.1 .1-.1 .2h-.2h-.1z" fill-rule="evenodd"/>
<path d="M75.8 82h.3l.1 .1-.1 .2h-.2h-.1z" fill-rule="evenodd"/>
<path d="M72 109.3h.3l.1 .2-.1 .1-.1 .1-.2-.1z" fill-rule="evenodd"/>
<path d="M72 109.3h.3l.1 .2-.1 .1-.1 .1-.2-.1z" fill-rule="evenodd"/>
<path d="M80.7 109.3h.4v.2v.1l-.2 .1-.2-.1z" fill-rule="evenodd"/>
<path d="M80.7 109.3h.4v.2v.1l-.2 .1-.2-.1z" fill-rule="evenodd"/>
<path d="M50.9 121.8h.3l.1 .1-.1 .2-.1 .1-.2-.1z" fill-rule="evenodd"/>
<path d="M50.9 121.8h.3l.1 .1-.1 .2-.1 .1-.2-.1z" fill-rule="evenodd"/>
</g>
<g font-size="3.1">
<text x="29.1" y="2.8">5</text>
<text x="87.3" y="2.8">4</text>
<text x="145.5" y="2.8">3</text>
<text x="203.7" y="2.8">2</text>
<text x="261.9" y="2.8">1</text>
<text x="0" y="28.5">D</text>
<text x="291" y="28.5">D</text>
<text x="0" y="79.9">C</text>
<text x="291" y="79.9">C</text>
<text x="0" y="131.4">B</text>
<text x="291" y="131.4">B</text>
<text x="0" y="182.8">A</text>
<text x="291" y="182.8">A</text>
<text x="29.1" y="208.5">5</text>
<text x="87.3" y="208.5">4</text>
<text x="145.5" y="208.5">3</text>
<text x="203.7" y="208.5">2</text>
<text x="261.9" y="208.5">1</text>
</g>
<g font-size="2.6">
<text x="146.9" y="17">P4</text>
<text x="156.8" y="17">P2</text>
<text x="48.6" y="19.5">P1</text>
<text x="58.5" y="19.5">P3</text>
</g>
<g font-size="2">
<text x="13.7" y="9.4">BOOSTER PACK INTERFACE</text>
<text x="10" y="66.6">UART MUXING</text>
<text x="125.7" y="67.9">TEST POINTS</text>
<text x="237.5" y="182.7">Texas Instruments</text>
</g>
<text font-size="1.9" x="242.5" y="193.7">CC3200-LAUNCHXL</text>
<g font-size="1.6">
<text x="112.1" y="8.7">For Antenna diversity</text>
<text x="109.6" y="39.8">Alternate RTS</text>
<text x="109.6" y="46.1">Alternate CTS</text>
<text x="175.5" y="46.1">SWAP MOSI/MISO</text>
<text x="150.6" y="94.8">OBSERVE NWP &amp; MAC LOG</text>
<text x="13.7" y="106">FLASH PROGRAMMING</text>
<text x="13.7" y="108.5">Set 2-3 for flashing</text>
<text x="13.7" y="111">Set 1-2 to route to BP Conn</text>
<text x="237.5" y="184.8">66/3 Bagmane Tech Park</text>
<text x="237.5" y="186.6">CV Raman Nagar</text>
<text x="237.5" y="188.4">Bangalore</text>
<text x="198.5" y="196">Designer</text>
<text x="207.6" y="196">TI</text>
<text x="207.6" y="192.3">Approval</text>
<text x="227.5" y="192.3">Date</text>
<text x="237.5" y="192.3">Title</text>
<text x="198.4" y="199.8">Drawn By</text>
<text x="198.5" y="203.5">Layout</text>
<text x="207.6" y="199.7">TI</text>
<text x="207.6" y="203.5">TI</text>
<text x="237.5" y="199.8">Size A2</text>
<text x="237.5" y="203.5">Scale</text>
<text x="251.2" y="203.5">Date</text>
<text x="251.2" y="199.8">Project No &lt;Project Number&gt;</text>
<text x="256.2" y="203.5">Wednesday, April 22, 2015</text>
<text x="278.6" y="199.8">Rev</text>
<text x="278.6" y="203.5">Sheet 2 of 5</text>
<text x="283.5" y="199.7">4.1</text>
</g>
<g font-size="1.4">
<text x="41.1" y="23.5">ANA IN</text>
<text x="41.1" y="22.3">PWR</text>
<text x="48.6" y="22.3">P1.1</text>
<text x="48.6" y="23.5">P1.2</text>
<text x="58.5" y="22.3">P3.1</text>
<text x="58.5" y="23.5">P3.2</text>
<text x="63.5" y="23.5">GND</text>
<text x="63.5" y="22.3">PWR</text>
<text x="134.4" y="21">PWM/GPIO</text>
<text x="134.4" y="22.3">PWM/GPIO</text>
<text x="134.4" y="23.5">PWM/GPIO</text>
<text x="146.9" y="21">P4.1</text>
<text x="146.9" y="22.3">P4.2</text>
<text x="146.9" y="23.5">P4.3</text>
<text x="158.1" y="21">P2.1</text>
<text x="158.1" y="22.3">P2.2</text>
<text x="158.1" y="23.5">P2.3</text>
<text x="165.6" y="22.3">GPIO</text>
<text x="165.6" y="23.5">SPI_CS</text>
<text x="41.1" y="29.8">SPI CLK</text>
<text x="41.1" y="28.5">ANA IN</text>
<text x="41.1" y="27.3">GPIO</text>
<text x="41.1" y="24.8">RX</text>
<text x="41.1" y="26">TX</text>
<text x="48.6" y="24.8">P1.3</text>
<text x="48.6" y="26">P1.4</text>
<text x="48.6" y="27.3">P1.5</text>
<text x="48.6" y="28.5">P1.6</text>
<text x="48.6" y="29.8">P1.7</text>
<text x="58.5" y="24.8">P3.3</text>
<text x="58.5" y="26">P3.4</text>
<text x="58.5" y="27.3">P3.5</text>
<text x="58.5" y="28.5">P3.6</text>
<text x="58.5" y="29.8">P3.7</text>
<text x="63.5" y="24.8">ANA IN</text>
<text x="63.5" y="26">ANA IN</text>
<text x="67.3" y="29.8">I2S FSYNC</text>
<text x="134.4" y="24.8">PWM/GPIO</text>
<text x="134.4" y="26">CCP/GPIO</text>
<text x="134.4" y="27.3">CCP/GPIO</text>
<text x="134.4" y="28.5">GPIO/NWP_LOG</text>
<text x="134.4" y="29.8">GPIO/WLAN_LOG</text>
<text x="146.9" y="24.8">P4.4</text>
<text x="146.9" y="26">P4.5</text>
<text x="146.9" y="27.3">P4.6</text>
<text x="146.9" y="28.5">P4.7</text>
<text x="146.9" y="29.8">P4.8</text>
<text x="158.1" y="24.8">P2.4</text>
<text x="158.1" y="26">P2.5</text>
<text x="158.1" y="27.3">P2.6</text>
<text x="158.1" y="28.5">P2.7</text>
<text x="158.1" y="29.8">P2.8</text>
<text x="165.6" y="26">RESET</text>
<text x="165.6" y="24.8">TEST</text>
<text x="165.6" y="27.3">SPI_MOSI</text>
<text x="165.6" y="28.5">SPI_MISO</text>
<text x="165.6" y="29.8">GPIO</text>
<text x="41.1" y="32.3">SCL</text>
<text x="41.1" y="33.5">SDA</text>
<text x="41.1" y="31">GPIO</text>
<text x="48.6" y="31">P1.8</text>
<text x="48.6" y="32.3">P1.9</text>
<text x="48.6" y="33.5">P1.10</text>
<text x="58.5" y="31">P3.8</text>
<text x="58.5" y="32.3">P3.9</text>
<text x="58.5" y="33.5">P3.10</text>
<text x="67.3" y="31">I2S CLK</text>
<text x="67.3" y="32.3">I2S DOUT</text>
<text x="67.3" y="33.5">I2S DIN</text>
<text x="134.4" y="32.3">GPIO/RS232_TX</text>
<text x="134.4" y="31">GPIO/RS232_RX</text>
<text x="146.9" y="31">P4.9</text>
<text x="146.9" y="32.3">P4.10</text>
<text x="158.1" y="31">P2.9</text>
<text x="158.1" y="32.3">P2.10</text>
<text x="165.6" y="31">GPIO</text>
<text x="165.6" y="32.3">GPIO</text>
</g>
<g font-size="1.1">
<text x="108.7" y="11.5">CC_GPIO_26</text>
<text x="119.5" y="11">R66</text>
<text x="127" y="11">0 R</text>
<text x="34.9" y="17.2">VCC_BRD</text>
<text x="62.3" y="17.2">VCC_MCU_5V</text>
<text x="108.7" y="12.7">CC_GPIO_27</text>
<text x="119.5" y="12.3">R68</text>
<text x="127" y="12.3">0 R</text>
<text x="9.7" y="24">CC_GPIO_03</text>
<text x="23.7" y="23.5">R67</text>
<text x="31.2" y="23.5">0 R</text>
<text x="53.5" y="19.7">J22</text>
<text x="109.9" y="24">CC_GPIO_24</text>
<text x="109.9" y="22.7">CC_GPIO_10</text>
<text x="109.9" y="21.5">CC_GPIO_11</text>
<text x="120.8" y="21">R63</text>
<text x="120.8" y="23.5">R74</text>
<text x="120.8" y="22.2">R71</text>
<text x="127" y="21">DNP</text>
<text x="127" y="23.5">DNP</text>
<text x="127" y="22.2">DNP</text>
<text x="151.9" y="18.5">J23</text>
<text x="175.5" y="23.5">R75</text>
<text x="175.5" y="22.2">R69</text>
<text x="183" y="23.5">0 R</text>
<text x="183" y="22.2">0 R</text>
<text x="190.5" y="24">CC_GPIO_17</text>
<text x="190.5" y="22.7">CC_GPIO_28</text>
<text x="9.6" y="26.5">CC_GPIO_12</text>
<text x="9.7" y="25.2">CC_GPIO_13</text>
<text x="9.7" y="29">CC_GPIO_04</text>
<text x="9.7" y="27.7">CC_GPIO_06</text>
<text x="23.7" y="26">R78</text>
<text x="23.7" y="27.2">R82</text>
<text x="23.7" y="29.7">R91</text>
<text x="23.7" y="28.4">R87</text>
<text x="23.7" y="24.7">R73</text>
<text x="31.2" y="26">0 R</text>
<text x="31.2" y="27.2">0 R</text>
<text x="31.2" y="29.7">0 R</text>
<text x="31.2" y="28.4">0 R</text>
<text x="31.2" y="24.7">0 R</text>
<text x="80.9" y="29.7">R95</text>
<text x="80.9" y="27.2">R76</text>
<text x="80.9" y="24.7">R70</text>
<text x="80.9" y="28.4">R94</text>
<text x="80.9" y="26">R72</text>
<text x="87.2" y="27.2">DNP</text>
<text x="87.2" y="28.4">DNP</text>
<text x="88.4" y="29.7">0 R</text>
<text x="88.4" y="24.7">0 R</text>
<text x="88.4" y="26">0 R</text>
<text x="98.4" y="25.2">LP_GPIO_02</text>
<text x="98.4" y="26.5">CC_GPIO_05</text>
<text x="98.4" y="27.7">CC_GPIO_03</text>
<text x="98.4" y="29">CC_GPIO_04</text>
<text x="109.9" y="29">CC_GPIO_07</text>
<text x="109.9" y="26.5">LP_GPIO_25</text>
<text x="109.9" y="27.7">CC_GPIO_28</text>
<text x="109.9" y="25.2">CC_GPIO_09</text>
<text x="120.8" y="28.4">R92</text>
<text x="120.8" y="29.7">R97</text>
<text x="120.8" y="24.7">R79</text>
<text x="120.8" y="27.2">R88</text>
<text x="120.8" y="26">R83</text>
<text x="127" y="28.4">DNP</text>
<text x="127" y="29.7">DNP</text>
<text x="127" y="24.7">DNP</text>
<text x="127" y="27.2">DNP</text>
<text x="127" y="26">DNP</text>
<text x="175.5" y="26">R84</text>
<text x="175.5" y="29.7">R98</text>
<text x="175.5" y="27.2">R89</text>
<text x="175.5" y="28.4">R93</text>
<text x="175.5" y="24.7">R80</text>
<text x="183" y="26">0 R</text>
<text x="183" y="29.7">0 R</text>
<text x="183" y="27.2">0 R</text>
<text x="183" y="28.4">0 R</text>
<text x="183" y="24.7">0 R</text>
<text x="190.5" y="26.5">LP_RESET_OUT</text>
<text x="190.5" y="27.7">CC_GPIO_16</text>
<text x="190.5" y="29">CC_GPIO_15</text>
<text x="190.5" y="25.2">CC_GPIO_31</text>
<text x="9.6" y="30.2">CC_GPIO_14</text>
<text x="9.6" y="32.7">CC_GPIO_10</text>
<text x="9.6" y="33.9">CC_GPIO_11</text>
<text x="9.6" y="31.4">CC_GPIO_07</text>
<text x="23.7" y="33.4">R106</text>
<text x="23.7" y="30.9">R96</text>
<text x="23.7" y="32.2">R102</text>
<text x="31.2" y="30.9">0 R</text>
<text x="31.2" y="33.4">0 R</text>
<text x="31.2" y="32.2">0 R</text>
<text x="80.9" y="33.4">R107</text>
<text x="80.9" y="30.9">R99</text>
<text x="80.9" y="32.2">R103</text>
<text x="88.4" y="33.4">0 R</text>
<text x="88.4" y="32.2">0 R</text>
<text x="88.4" y="30.9">0 R</text>
<text x="98.4" y="30.2">CC_GPIO_08</text>
<text x="98.4" y="31.4">CC_GPIO_30</text>
<text x="98.4" y="32.7">CC_GPIO_09</text>
<text x="98.4" y="33.9">CC_GPIO_00</text>
<text x="109.9" y="32.7">CC_GPIO_24</text>
<text x="109.9" y="30.2">CC_GPIO_05</text>
<text x="109.9" y="31.4">CC_GPIO_23</text>
<text x="120.8" y="35.9">R77</text>
<text x="120.8" y="30.9">R104</text>
<text x="120.8" y="32.2">R108</text>
<text x="127" y="35.9">DNP</text>
<text x="128.2" y="30.9">0 R</text>
<text x="128.2" y="32.2">0 R</text>
<text x="151.9" y="35.9">CONN_RCPT_10x2</text>
<text x="175.5" y="32.2">R109</text>
<text x="175.5" y="30.9">R105</text>
<text x="183" y="32.2">0 R</text>
<text x="183" y="30.9">0 R</text>
<text x="190.5" y="32.7">CC_GPIO_22</text>
<text x="190.5" y="30.2">LP_GPIO_25</text>
<text x="190.5" y="31.4">LP_GPIO_01</text>
<text x="53.5" y="37.2">CONN_RCPT_10x2</text>
<text x="109.9" y="37.6">CC_GPIO_07</text>
<text x="109.9" y="36.4">CC_GPIO_00</text>
<text x="120.8" y="37.2">R81</text>
<text x="127" y="37.2">DNP</text>
<text x="176.8" y="39.6">R86</text>
<text x="183" y="39.6">DNP</text>
<text x="191.7" y="40.1">CC_GPIO_15</text>
<text x="109.9" y="43.9">CC_GPIO_06</text>
<text x="120.8" y="43.4">R85</text>
<text x="127" y="43.4">DNP</text>
<text x="176.8" y="42.1">R90</text>
<text x="183" y="42.1">DNP</text>
<text x="191.7" y="42.6">CC_GPIO_16</text>
<text x="37.4" y="79.5">VCC_BRD</text>
<text x="44.8" y="83.2">VCC_BRD</text>
<text x="66" y="79.5">VCC_BRD</text>
<text x="73.5" y="79.5">VCC_LDO_3V3</text>
<text x="19.1" y="89.9">CC_GPIO_01</text>
<text x="39.9" y="84.5">R286</text>
<text x="39.9" y="85.7">100k</text>
<text x="48.3" y="89.3">3</text>
<text x="49.8" y="87">U12</text>
<text x="59.4" y="89.3">1</text>
<text x="63.5" y="84.5">C19</text>
<text x="63.5" y="87">0.1uF</text>
<text x="72.2" y="84.5">C18</text>
<text x="72.2" y="87">0.1uF</text>
<text x="48.3" y="94.3">2</text>
<text x="48.3" y="91.8">5</text>
<text x="50.5" y="95.1">GND</text>
<text x="50.5" y="90.2">A</text>
<text x="50.5" y="92.7">DIR</text>
<text x="54.7" y="90.2">VCCA</text>
<text x="54.7" y="91.4">VCCB</text>
<text x="57.1" y="93.9">B</text>
<text x="59.4" y="93">4</text>
<text x="59.4" y="90.6">6</text>
<text x="67.3" y="93.2">33</text>
<text x="78.4" y="93.6">FTDI_RX</text>
<text x="18.1" y="96.1">LP_GPIO_01</text>
<text x="35.9" y="101.2" transform="rotate(-90 35.9 101.2)">1</text>
<text x="37.1" y="101.2" transform="rotate(-90 37.1 101.2)">2</text>
<text x="38.3" y="101.2" transform="rotate(-90 38.3 101.2)">3</text>
<text x="49.8" y="99.3">LEVEL SHIFTER</text>
<text x="49.8" y="98.1">SN74LVC1T45D</text>
<text x="151.9" y="98.1">J5</text>
<text x="155.3" y="101.8">1</text>
<text x="33.7" y="107.6">J7</text>
<text x="71" y="106.8">VCC_BRD</text>
<text x="78.4" y="106.8">VCC_LDO_3V3</text>
<text x="155.3" y="103">2</text>
<text x="155.3" y="104.3">3</text>
<text x="155.3" y="105.5">4</text>
<text x="155.3" y="106.7">5</text>
<text x="168.1" y="102.4">CC_GPIO_07</text>
<text x="168.1" y="103.6">CC_GPIO_05</text>
<text x="168.1" y="104.9">CC_GPIO_26</text>
<text x="168.1" y="106.1">CC_GPIO_27</text>
<text x="33.7" y="109.1">HEADER_3</text>
<text x="33.8" y="112.8">HEADER_3</text>
<text x="38" y="111.3">J6</text>
<text x="68.5" y="111.8">C22</text>
<text x="77.2" y="111.8">C20</text>
<text x="151.9" y="111.8">HEADER_5</text>
<text x="34.6" y="118.5" transform="rotate(-90 34.6 118.5)">1</text>
<text x="35.9" y="118.5" transform="rotate(-90 35.9 118.5)">2</text>
<text x="37.1" y="118.5" transform="rotate(-90 37.1 118.5)">3</text>
<text x="51.1" y="116.8">33</text>
<text x="53.3" y="116.7">3</text>
<text x="53.3" y="119.2">5</text>
<text x="54.8" y="114.3">U11</text>
<text x="55.5" y="117.6">A</text>
<text x="59.6" y="117.6">VCCA</text>
<text x="59.6" y="118.8">VCCB</text>
<text x="64.4" y="116.7">1</text>
<text x="64.4" y="117.9">6</text>
<text x="68.5" y="114.3">0.1uF</text>
<text x="77.2" y="114.3">0.1uF</text>
<text x="18.2" y="123.5">LP_GPIO_02</text>
<text x="53.3" y="121.7">2</text>
<text x="54.8" y="125.5">SN74LVC1T45D</text>
<text x="55.5" y="122.5">GND</text>
<text x="55.5" y="120">DIR</text>
<text x="62.1" y="121.3">B</text>
<text x="64.4" y="120.4">4</text>
<text x="86.1" y="121.2">FTDI_TX</text>
<text x="17.8" y="127.3">CC_GPIO_02</text>
<text x="54.8" y="126.6">LEVEL SHIFTER</text>
<text x="227.5" y="195.6">Date</text>
<text x="227.5" y="199.3">Date</text>
<text x="227.5" y="203.1">Date</text>
</g>
<g font-size="1">
<text x="62.3" y="93">R53</text>
<text x="46.1" y="116.6">R56</text>
</g>
</svg>
